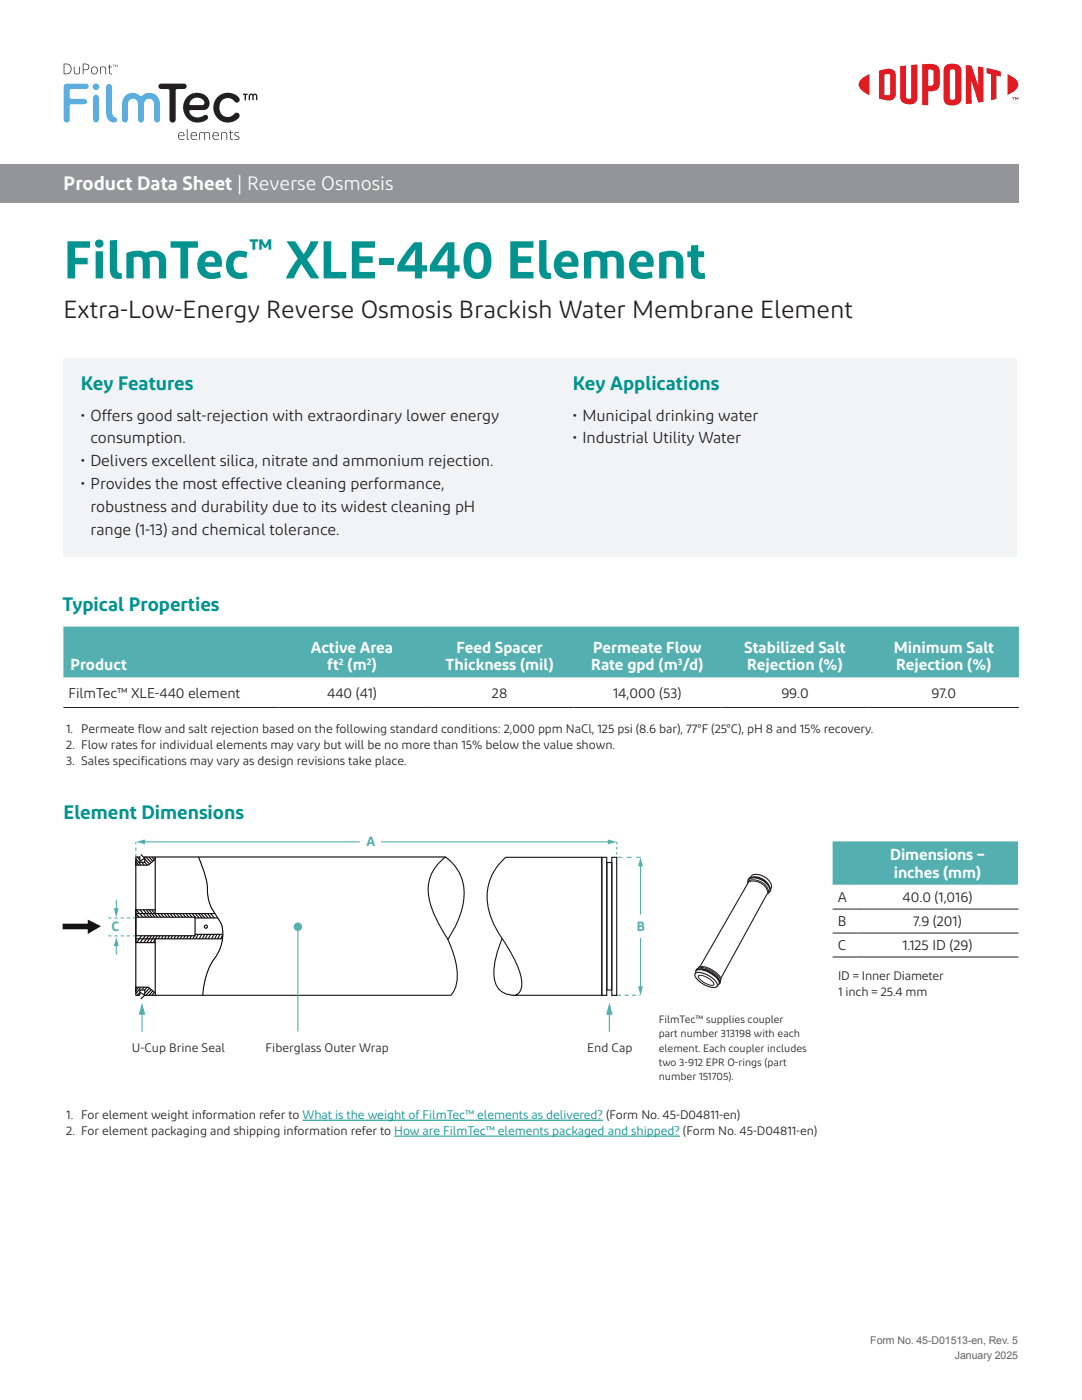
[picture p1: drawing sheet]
<svg xmlns="http://www.w3.org/2000/svg" width="216mm" height="279mm" viewBox="0 0 216 279" stroke-linecap="round" stroke-linejoin="round" font-family="sans-serif">
<g fill="#e21a21">
<path d="M201 14.8a2.93 2.93 0 0 1 2.2 2.1 2.94 2.94 0 0 1-2.2 2.1z"/>
<path d="M171.9 15.8l1.6-1v4.2a2.93 2.93 0 0 1-2.2-2.1l.1-.4z"/>
<path d="M179.6 13.2l1.2-.1v6a.54 .54 0 0 0 .4 .6 .54 .54 0 0 0 .6-.5v-6.2l1.3-.1v6.4a1.39 1.39 0 0 1-1.8 1.5 1.45 1.45 0 0 1-1.7-1.5z"/>
<path d="M192.7 13l1.2 .1 1.3 4.1-.1-3.9 1.2 .2v6.8l-1.1 .2-1.4-4.4 .1 4.6-1.2 .1z"/>
<path d="M196.9 13.6l2.8 .7v1l-.9-.2v4.6l-1.1 .3v-5.2l-.8-.1z"/>
<path d="M175.4 14.1v5.6l1 .2a1.57 1.57 0 0 0 2.3-1.2v-3.7a1.55 1.55 0 0 0-2.3-1.2zM176.5 14.9l.5-.1a.47 .47 0 0 1 .6 .4v3.4a.76 .76 0 0 1-1.1 .3z"/>
<path d="M188.8 13l-.5 .7v.5v5.3a1.43 1.43 0 0 0 1.8 1.6 1.51 1.51 0 0 0 1.7-1.7v-5.1a1.48 1.48 0 0 0-1.7-1.6l-1 .1zM189.6 14.1a.6 .6 0 0 1 .6-.2 .6 .6 0 0 1 .4 .4v5.4a.6 .6 0 0 1-.6 .2 .6 .6 0 0 1-.5-.5z"/>
<path d="M184 12.8v8.2h1.2v-2.8a1.71 1.71 0 0 0 2.3-1.5v-2.4a1.55 1.55 0 0 0-2.1-1.5zM185.2 13.9h.3a.61 .61 0 0 1 .8 .5l-.1 2.4a.84 .84 0 0 1-1 .3z"/>
<path d="M201.9 19.4h.5l-.2 .1v.5h-.1v-.5zM202.6 19.4l.3 .3 .3-.3v.6h-.1v-.4l-.2 .3-.2-.3v.4h-.1z"/>
</g>
<path d="M0 32.7h203.2v7.7h-203.2z" fill="#939598"/>
<g fill="#231f20">
<path d="M14.7 13.3h.2v1.2l.4 .2 .5-.1v-1.3h.1v1.4l-.2 .1a.67 .67 0 0 1-1-.5z"/>
<path d="M20 13.4l.2-.1a.7 .7 0 0 1 1 .5v1h-.2v-1.2l-.4-.2-.5 .1v1.3h-.1z"/>
<path d="M21.8 12.9h.1v.4h.4v.1h-.4v1l.1 .3h.4v.1l-.6-.1v-1.3h-.3v-.1h.3z"/>
<path d="M37.3 25.7h.1v2l.3 .1v.1l-.4-.1z"/>
<path d="M39.8 26.5l.8-.1a.37 .37 0 0 0 .5 0h.6l.2 .2v1.3h-.1l-.1-1.2-.3-.2-.5 .1v1.3h-.1l-.1-1.2-.3-.2-.5 .1v1.3h-.1z"/>
<path d="M44.1 26.5l.2-.1a.7 .7 0 0 1 1 .5v1h-.1l-.1-1.2-.3-.2-.5 .1v1.3h-.2z"/>
<path d="M45.9 26h.2v.4h.4v.1h-.4v1l.1 .3h.3v.1l-.5-.1-.1-1.3h-.2v-.1h.2z"/>
<path d="M46.8 26.5l.5-.1h.4v.1h-.2a.39 .39 0 0 0-.6 .3l.2 .2 .6 .3 .1 .2a.73 .73 0 0 1-1 .4v-.2l.4 .1 .4-.1v-.3l-.4-.2a.44 .44 0 0 1-.4-.7z"/>
<path d="M12.7 12.7a1.14 1.14 0 0 1 1.6 1.1 1.14 1.14 0 0 1-1.6 1zM12.8 12.8v1.9a.98 .98 0 0 0 1.3-.9 .98 .98 0 0 0-1.3-1z"/>
<path d="M16.5 12.7a.97 .97 0 0 1 1.3 .7 .8 .8 0 0 1-1.1 .6v.8h-.2zM16.7 12.8v1.1h.3a.55 .55 0 0 0 .7-.5 .55 .55 0 0 0-.7-.6z"/>
<path d="M18.3 13.5a.72 .72 0 0 1 1 .1 .72 .72 0 0 1 0 .9 .72 .72 0 0 1-1 .1 1.04 1.04 0 0 1 0-1.1zM18.4 13.6l-.1 .2a.59 .59 0 0 0 .5 .9 .59 .59 0 0 0 .5-.9 .49 .49 0 0 0-.4-.4 .49 .49 0 0 0-.5 .2z"/>
<path d="M22.5 12.9h.4l-.2 .1v.4l-.1-.4zM22.9 12.9l.3 .4 .3-.4v.5l-.1-.4-.2 .3-.2-.3-.1 .4z"/>
<path d="M35.7 26.6a.63 .63 0 0 1 .8-.2 .63 .63 0 0 1 .3 .8h-1.1a.68 .68 0 0 0 .3 .6 .68 .68 0 0 0 .8-.1v.1a.84 .84 0 0 1-1.1-.1 .84 .84 0 0 1 0-1.1zM35.9 26.6l-.2 .5 1-.1a.47 .47 0 0 0-.5-.5z"/>
<path d="M38.2 26.6a.63 .63 0 0 1 .8-.2 .63 .63 0 0 1 .3 .8h-1.1a.68 .68 0 0 0 .3 .6 .68 .68 0 0 0 .8-.1v.1a.84 .84 0 0 1-1.1-.1 .84 .84 0 0 1 0-1.1zM38.4 26.6l-.2 .5 1-.1a.47 .47 0 0 0-.5-.5z"/>
<path d="M42.6 26.6a.63 .63 0 0 1 .7-.2 .63 .63 0 0 1 .4 .8h-1.2a.68 .68 0 0 0 .4 .6 .68 .68 0 0 0 .7-.1l.1 .1a.84 .84 0 0 1-1.1-.1 .84 .84 0 0 1 0-1.1zM42.8 26.6l-.3 .5 1-.1a.47 .47 0 0 0-.4-.5z"/>
</g>
<g fill="#5daee0">
<path d="M12.9 16.9l.4-.2h3.8a.54 .54 0 0 1 .6 .5 .54 .54 0 0 1-.6 .6h-3l-.2 .3v1.2l.2 .4h2.6a.54 .54 0 0 1 .7 .6 .54 .54 0 0 1-.7 .5h-2.3l-.4 .2-.1 2.8a.61 .61 0 0 1-.6 .7 .61 .61 0 0 1-.6-.7v-6.5z"/>
<path d="M21.3 16.9a.59 .59 0 0 1 .7-.1 .59 .59 0 0 1 .3 .6v4.7a1.4 1.4 0 0 0 1 1.5 .7 .7 0 0 1-.3 .8 .7 .7 0 0 1-.9-.1 1.92 1.92 0 0 1-.9-2.1v-4.8z"/>
<path d="M25.1 19a2.24 2.24 0 0 1 2.9 .1h.3a2.18 2.18 0 0 1 2.4-.4 2.18 2.18 0 0 1 1.2 2.2v2.9a.59 .59 0 0 1-.6 .7 .59 .59 0 0 1-.5-.7v-2.9a1.02 1.02 0 0 0-1.1-1.2 1.02 1.02 0 0 0-1 1.2v2.9a.6 .6 0 0 1-.6 .7 .6 .6 0 0 1-.6-.7v-2.9a1.02 1.02 0 0 0-1-1.2 1.02 1.02 0 0 0-1 1.2v2.9a.59 .59 0 0 1-.6 .7 .59 .59 0 0 1-.6-.7v-2.9a2.44 2.44 0 0 1 .8-1.9z"/>
</g>
<g fill="#231f20">
<path d="M31.8 16.8l.4-.1h4.4a.54 .54 0 0 1 .6 .5 .54 .54 0 0 1-.6 .6h-1.1l-.4 .1v5.9a.62 .62 0 0 1-.7 .7 .62 .62 0 0 1-.6-.7v-5.9l-.5-.1h-1.1a.55 .55 0 0 1-.5-.3 .55 .55 0 0 1 .1-.7z"/>
<path d="M43.2 19.6a2.88 2.88 0 0 1 4.6 .1 .63 .63 0 0 1-.5 .8 .63 .63 0 0 1-.7-.5 1.69 1.69 0 0 0-2-.2 1.69 1.69 0 0 0-.8 1.7 1.68 1.68 0 0 0 1 1.7 1.68 1.68 0 0 0 2-.5 .59 .59 0 0 1 .8-.1 .59 .59 0 0 1 .1 .8 2.96 2.96 0 0 1-4.1 .4 2.96 2.96 0 0 1-.4-4.2z"/>
<path d="M48.5 18.7h.8l.1 .1-.3 .2v.9l-.2 .1-.1-.1v-.9l-.3-.1z"/>
<path d="M49.8 18.7l.8 .1a.47 .47 0 0 1 .7 .1v1.1h-.2v-.8l-.2-.3-.3 .3v.8h-.2l-.1-.8-.2-.3-.2 .2-.1 .9h-.1a1.29 1.29 0 0 1 .1-1.3z"/>
<path d="M37.5 19.2a2.51 2.51 0 0 1 2.7-.6 2.51 2.51 0 0 1 1.6 2.3 1.21 1.21 0 0 1-1.2 1.1h-2.4l-.4 .1a1.85 1.85 0 0 0 3.1 .8 .54 .54 0 0 1 .6 .5 .54 .54 0 0 1-.4 .6 3 3 0 0 1-4-.8 3 3 0 0 1 .4-4zM38.1 20l-.2 .4-.1 .5 2.5 .1a.57 .57 0 0 0 .5-.5 .57 .57 0 0 0-.3-.6 1.71 1.71 0 0 0-2.4 .1z"/>
</g>
<g fill="#5daee0">
<path d="M18.7 19.1a.57 .57 0 0 1 .7-.1 .57 .57 0 0 1 .3 .5v4.3a.58 .58 0 0 1-.5 .7 .58 .58 0 0 1-.6-.7v-4.3z"/>
<circle cx="19.1" cy="17.3" r=".65"/>
</g>
<path d="M12.7 71.4h190.3v39.6h-190.3z" fill="#f2f3f4"/>
<g fill="none" stroke="#040503" stroke-width=".22">
<path d="M27.1 171.9l.6 .8M27.1 170.9v27.8M27.1 171h.9M27.1 171.3l1 1.4M27.4 171l.5 .6M27.9 170.9v1.2h1v-1.2M28.1 170.5l.8 .8-1 .6M28.3 172.1l.5 .6M28.8 171h2.2v.5l-1.4 1.2h-2.5v-1M28.9 171.4l.9 1.1M28.9 172.1l.5 .6M29.1 171l1.1 1.1"/>
<path d="M29.7 171l.8 .9M30.3 171l.5 .6M39.6 171a19.6 19.6 0 0 1 1.9 8.2 11.4 11.4 0 0 0 2.2 4.4 6.8 6.8 0 0 1-.9 7.7 15 15 0 0 0-2.4 7.4M88.9 171l-57.9 .1v10.5M27.1 198.6h.9M27.1 198v-1h2.5l1.4 1.2v.4h-2.2M27.1 181.6v6.6M27.2 187.4h3.8M27.2 183h11.7l.1 .2h4.5M27.6 197l-.5 .7M27.9 198.6v-1h1v1M27.9 198.1l-.5 .5"/>
<path d="M27.9 181.6l1.3 1.4M27.9 198l1 .6-.8 .8M28.1 197l-1 1.3M28.2 186.8l-.9 1.3M28.6 181.6l1.2 1.4M28.8 197l-.5 .6M29 186.8l-1.1 1.3M29.2 181.6l1.1 1.4M29.4 197l-.5 .6M29.7 186.7l-1 1.4M29.7 181.6l1.2 1.4M29.8 197.2l-.9 1"/>
<path d="M30.2 197.5l-1 1.1M30.2 186.7l-.9 1.4M30.3 181.6l1.1 1.4M30.5 197.8l-.8 .9M30.8 198.1l-.5 .5M30.8 186.7l-.8 1.4M31 188.1v10.1M31 182.3h-3.9l.7 .8M31.4 186.7l-.8 1.4M31.5 182.4l.6 .6M31.9 186.7l-.3 .6M32.1 182.4l.6 .6"/>
<path d="M32.6 186.7l-.4 .6M32.8 182.4l.5 .6M33.2 186.7l-.4 .6M33.3 182.4l.6 .6M33.8 186.7l-.3 .6M34 182.4l.5 .6M34.4 186.7l-.3 .6M34.6 182.4l.6 .6M35.1 186.7l-.4 .6M35.2 182.4l.6 .6M35.7 186.7l-.4 .6M35.9 182.4l.5 .6"/>
<path d="M36.3 186.7l-.3 .6M36.5 182.4l.6 .6M37 186.7l-.4 .6M37.1 182.4l.6 .6M37.6 186.7l-.4 .6M37.7 182.4l.6 .6M38.2 186.7l-.3 .6M38.4 182.4l.7 .8M38.8 186.7l-.3 .6M38.9 183v3.5M39 182.4l.7 .8M39.5 186.5l-.4 .8"/>
<path d="M39.6 182.4l.7 .8M40.1 182.4l.8 .8M40.2 186.5l-.4 .8M40.8 182.4l.7 .8M40.8 186.5l-.4 .8M41.4 186.5l-.5 .8M41.4 182.4l.8 .8M42 186.5l-.4 .8M42 182.4l.8 .8M42.7 186.5l-.5 .8M42.9 182.3h-11.9v-.7h-3.9l1.4 1.4M43.3 186.5l-.5 .8"/>
<path d="M43.9 186.5l-.5 .8M44.4 187.4h-13.4v.7h-3.9M44.5 186.5h-5.6v.2h-11.8M44.5 186.5l-.5 .8"/>
<circle cx="41.1" cy="184.9" r=".31"/>
</g>
<path d="M120.1 171.1h1v27.5h-1zM120.1 171v27.6M120.1 171.1h-19.2a10.4 10.4 0 0 0-2.8 12.3l.9 1.9a40.7 40.7 0 0 1 4.8 9.1 4.2 4.2 0 0 1-.2 3.7l-.7 .5h17.2M121.1 172.1h1v25.5h-1zM122.1 171.1h1v27.5h-1zM89.3 187.4a17.7 17.7 0 0 0 3.3-9.4 8.6 8.6 0 0 0-3.7-7 8.1 8.1 0 0 0-3.1 9.2 28.3 28.3 0 0 0 3.5 7.2 14.8 14.8 0 0 1 1.8 8.9l-.5 1.3-.7 1h-58.9M100.2 187.3a17.9 17.9 0 0 0-1.6 8 3.7 3.7 0 0 0 4.3 3.3" fill="none" stroke="#161515" stroke-width=".22"/>
<path d="M149.9 174.8a2.95 2.95 0 0 1 3.8 1.3 1.84 1.84 0 0 1-.7 2.4l-9.1 16.9a1.46 1.46 0 0 1-.7 1.2l-.2 .3-4.3-2.6v-.1a1.65 1.65 0 0 1 .9-1.3l9.6-16.6a1.64 1.64 0 0 1 .7-1.5z" fill="#fff" stroke="#201d1e" stroke-width=".22"/>
<path d="M149.3 176.2a2.72 2.72 0 0 1 3.7 1.3l.2 .7M149.3 175.9a2.37 2.37 0 0 1 3 .4l.5 .5 .4 .6 .2 .7" fill="none" stroke="#231f20" stroke-width=".2"/>
<path d="M138.7 194.3a2.4 2.4 0 0 1 2.7 .4 2.4 2.4 0 0 1 1.7 2.1 2.4 2.4 0 0 1-2.7-.4 2.4 2.4 0 0 1-1.7-2.1z" fill="#fff"/>
<path d="M138.7 194.3a2.4 2.4 0 0 1 2.7 .4 2.4 2.4 0 0 1 1.7 2.1 2.4 2.4 0 0 1-2.7-.4 2.4 2.4 0 0 1-1.7-2.1z" fill="none" stroke="#201d1e" stroke-width=".22"/>
<path d="M139.4 194.8a2.39 2.39 0 0 1 2.3 .6 1.27 1.27 0 0 1 .7 1.1 2.39 2.39 0 0 1-2.3-.6 1.27 1.27 0 0 1-.7-1.1z" fill="none" stroke="#231f20" stroke-width=".2"/>
<g fill="#201d1e">
<path d="M139 193.4l.2-.1a4.7 4.7 0 0 1 4.6 2.5l-.1 .4-.3 .3a1.44 1.44 0 0 0-.8-1.5 4.8 4.8 0 0 0-3.3-1.3l-.5 .3z"/>
<path d="M149.4 175.3l.3-.2a3.1 3.1 0 0 1 4.1 2.6l-.5 .5a1.57 1.57 0 0 0-.8-2.1 2.51 2.51 0 0 0-3.1-.4l-.2 .2z"/>
</g>
<path d="M139.5 193.1a4.9 4.9 0 0 1 4.3 2.4M139.9 192.9a5.2 5.2 0 0 1 3.9 2.2" fill="none" stroke="#231f20" stroke-width=".2"/>
<path d="M59.4 184.9v20.9" fill="none" stroke="#4fadaf" stroke-width=".22"/>
<circle cx="59.4" cy="185" r=".83" fill="#4fadaf"/>
<path d="M127.8 187.2v10" fill="none" stroke="#4fadaf" stroke-width=".22"/>
<path d="M127.3 196.8h1l-.5 1.8z" fill="#4fadaf"/>
<path d="M127.8 172.6v9.9" fill="none" stroke="#4fadaf" stroke-width=".22"/>
<path d="M127.8 171.1l.5 1.8h-1z" fill="#4fadaf"/>
<path d="M27.1 170.5v.4M27.1 168v.5M76 168h45.6M123.1 168v.5M123.1 170.1v.4" fill="none" stroke="#4fadaf" stroke-width=".22"/>
<path d="M123.1 169v.8" fill="none" stroke="#4fadaf" stroke-width=".22" stroke-dasharray=".5 .5" stroke-linecap="butt"/>
<path d="M27.1 169.2v.9" fill="none" stroke="#4fadaf" stroke-width=".22" stroke-dasharray=".6 .6" stroke-linecap="butt"/>
<path d="M21.6 183.2h5.4M21.6 186.8h5.4" fill="none" stroke="#4fadaf" stroke-width=".22" stroke-dasharray=".6" stroke-linecap="butt"/>
<path d="M123.2 198.6h4.6" fill="none" stroke="#4fadaf" stroke-width=".22" stroke-dasharray=".7" stroke-linecap="butt"/>
<path d="M121.3 167.5l1.8 .5-1.8 .5z" fill="#4fadaf"/>
<path d="M28.6 168h43.2" fill="none" stroke="#4fadaf" stroke-width=".22"/>
<path d="M27.2 168l1.8-.5v1z" fill="#4fadaf"/>
<path d="M28.3 202.1v3.8" fill="none" stroke="#4fadaf" stroke-width=".22"/>
<path d="M28.3 200.1l.7 2.4h-1.3z" fill="#4fadaf"/>
<path d="M121.6 202.1v3.8" fill="none" stroke="#4fadaf" stroke-width=".22"/>
<path d="M121.6 200.1l.6 2.4h-1.3z" fill="#4fadaf"/>
<path d="M23.2 188.5v2" fill="none" stroke="#4fadaf" stroke-width=".22"/>
<path d="M23.2 187l.5 1.8h-1z" fill="#4fadaf"/>
<path d="M23.2 179.6v2" fill="none" stroke="#4fadaf" stroke-width=".22"/>
<path d="M22.7 181.3h1l-.5 1.8z" fill="#4fadaf"/>
<path d="M123.2 171.1h4.6" fill="none" stroke="#4fadaf" stroke-width=".22" stroke-dasharray=".9" stroke-linecap="butt"/>
<path d="M12.5 184.3h5v-.8l2.7 1.3-2.7 1.6v-.9h-5z" fill="#161515"/>
<path d="M166.1 167.9h4.8v8.8h-4.8zM170.9 167.9h32.3v8.8h-32.3z" fill="#54afb0"/>
<path d="M166.1 181.4h37.1M166.1 186.2h37.1M166.1 191h37.1" fill="none" stroke="#231f20" stroke-width=".2"/>
<path d="M166.1 176.7h37.2M203.2 167.9v8.7" fill="none" stroke="#fff" stroke-width=".2"/>
<path d="M12.7 125h42.8v10.2h-42.8zM55.5 125h29.5v10.2h-29.5zM85 125h29.4v10.2h-29.4zM114.4 125h29.5v10.2h-29.5zM143.9 125h29.5v10.2h-29.5zM173.4 125h29.9v10.2h-29.9z" fill="#54afb0"/>
<path d="M12.7 141.2h190.6" fill="none" stroke="#231f20" stroke-width=".2"/>
<path d="M60.4 223.6h59.9M78.7 226.7h57" fill="none" stroke="#00938f" stroke-width=".2"/>
<text font-size="10.6" fill="#00938f" x="12.7" y="55.6">FilmTec XLE-440 Element</text>
<text font-size="6.2" fill="#00938f" x="49.7" y="52">™</text>
<text font-size="4.9" fill="#231f20" x="12.7" y="63.4">Extra-Low-Energy Reverse Osmosis Brackish Water Membrane Element</text>
<text font-size="3.9" fill="#fff" x="12.7" y="38">Product Data Sheet | Reverse Osmosis</text>
<g font-size="3.9" fill="#00938f">
<text x="16.1" y="77.7">Key Features</text>
<text x="114.3" y="77.7">Key Applications</text>
<text x="12.5" y="121.9">Typical Properties</text>
<text x="12.7" y="163.5">Element Dimensions</text>
</g>
<g font-size="3.2" fill="#231f20">
<text x="16.1" y="83.9">• Offers good salt-rejection with extraordinary lower energy</text>
<text x="114.3" y="83.9">• Municipal drinking water</text>
<text x="18" y="88.5">consumption.</text>
<text x="114.3" y="88.5">• Industrial Utility Water</text>
<text x="16.1" y="93.1">• Delivers excellent silica, nitrate and ammonium rejection.</text>
<text x="16.1" y="97.7">• Provides the most effective cleaning performance,</text>
<text x="18" y="102.3">robustness and durability due to its widest cleaning pH</text>
<text x="18" y="106.8">range (1-13) and chemical tolerance.</text>
</g>
<g font-size="3.2" fill="#fff">
<text x="62" y="130.3">Active Area</text>
<text x="91.1" y="130.3">Feed Spacer</text>
<text x="118.4" y="130.3">Permeate Flow</text>
<text x="148.5" y="130.3">Stabilized Salt</text>
<text x="178.3" y="130.3">Minimum Salt</text>
<text x="14.1" y="133.8">Product</text>
<text x="65.3" y="133.8">ft (m )</text>
<text x="88.9" y="133.8">Thickness (mil)</text>
<text x="118" y="133.8">Rate gpd (m /d)</text>
<text x="149.1" y="133.8">Rejection (%)</text>
<text x="178.8" y="133.8">Rejection (%)</text>
<text x="177.6" y="171.7">Dimensions –</text>
<text x="178.3" y="175.2">inches (mm)</text>
</g>
<g font-size="2.8" fill="#231f20">
<text x="13.7" y="139.2">FilmTec™ XLE-440 element</text>
<text x="65.3" y="139.2">440 (41)</text>
<text x="98.2" y="139.2">28</text>
<text x="122.3" y="139.2">14,000 (53)</text>
<text x="155.9" y="139.2">99.0</text>
<text x="185.9" y="139.2">97.0</text>
<text x="167.2" y="180.1">A</text>
<text x="167.2" y="184.9">B</text>
<text x="180.1" y="180.1">40.0 (1,016)</text>
<text x="182.2" y="184.9">7.9 (201)</text>
<text x="167.2" y="189.7">C</text>
<text x="180.1" y="189.7">1.125 ID (29)</text>
</g>
<g font-size="2.7" fill="#4fadaf">
<text x="73.1" y="168.8">A</text>
<text x="22.3" y="185.8">C</text>
<text x="127.1" y="185.8">B</text>
</g>
<g font-size="2.5" fill="#231f20">
<text x="13.2" y="146.3">1. Permeate flow and salt rejection based on the following standard conditions: 2,000 ppm NaCl, 125 psi (8.6 bar), 77°F (25°C), pH 8 and 15% recovery.</text>
<text x="13.2" y="149.5">2. Flow rates for individual elements may vary but will be no more than 15% below the value shown.</text>
<text x="13.2" y="152.7">3. Sales specifications may vary as design revisions take place.</text>
<text x="167.2" y="195.6">ID = Inner Diameter</text>
<text x="167.2" y="198.8">1 inch = 25.4 mm</text>
<text x="26.3" y="210">U-Cup Brine Seal</text>
<text x="53" y="210">Fiberglass Outer Wrap</text>
<text x="117.2" y="210">End Cap</text>
<text x="13.2" y="223.3">1. For element weight information refer to What is the weight of FilmTec™ elements as delivered? (Form No. 45-D04811-en)</text>
<text x="13.2" y="226.5">2. For element packaging and shipping information refer to How are FilmTec™ elements packaged and shipped? (Form No. 45-D04811-en)</text>
</g>
<g font-size="2.1" fill="#231f20">
<text x="131.4" y="204.2">FilmTec™ supplies coupler</text>
<text x="131.4" y="207">part number 313198 with each</text>
<text x="131.4" y="209.9">element. Each coupler includes</text>
<text x="131.4" y="212.7">two 3-912 EPR O-rings (part</text>
<text x="131.4" y="215.5">number 151705).</text>
</g>
<g font-size="2.1" fill="#636366">
<text x="173.7" y="268.3">Form No. 45-D01513-en, Rev. 5</text>
<text x="190.6" y="271.1">January 2025</text>
</g>
<g font-size="1.9" fill="#fff">
<text x="67.6" y="132.7">2</text>
<text x="73.2" y="132.7">2</text>
<text x="135.3" y="132.7">3</text>
</g>
</svg>
